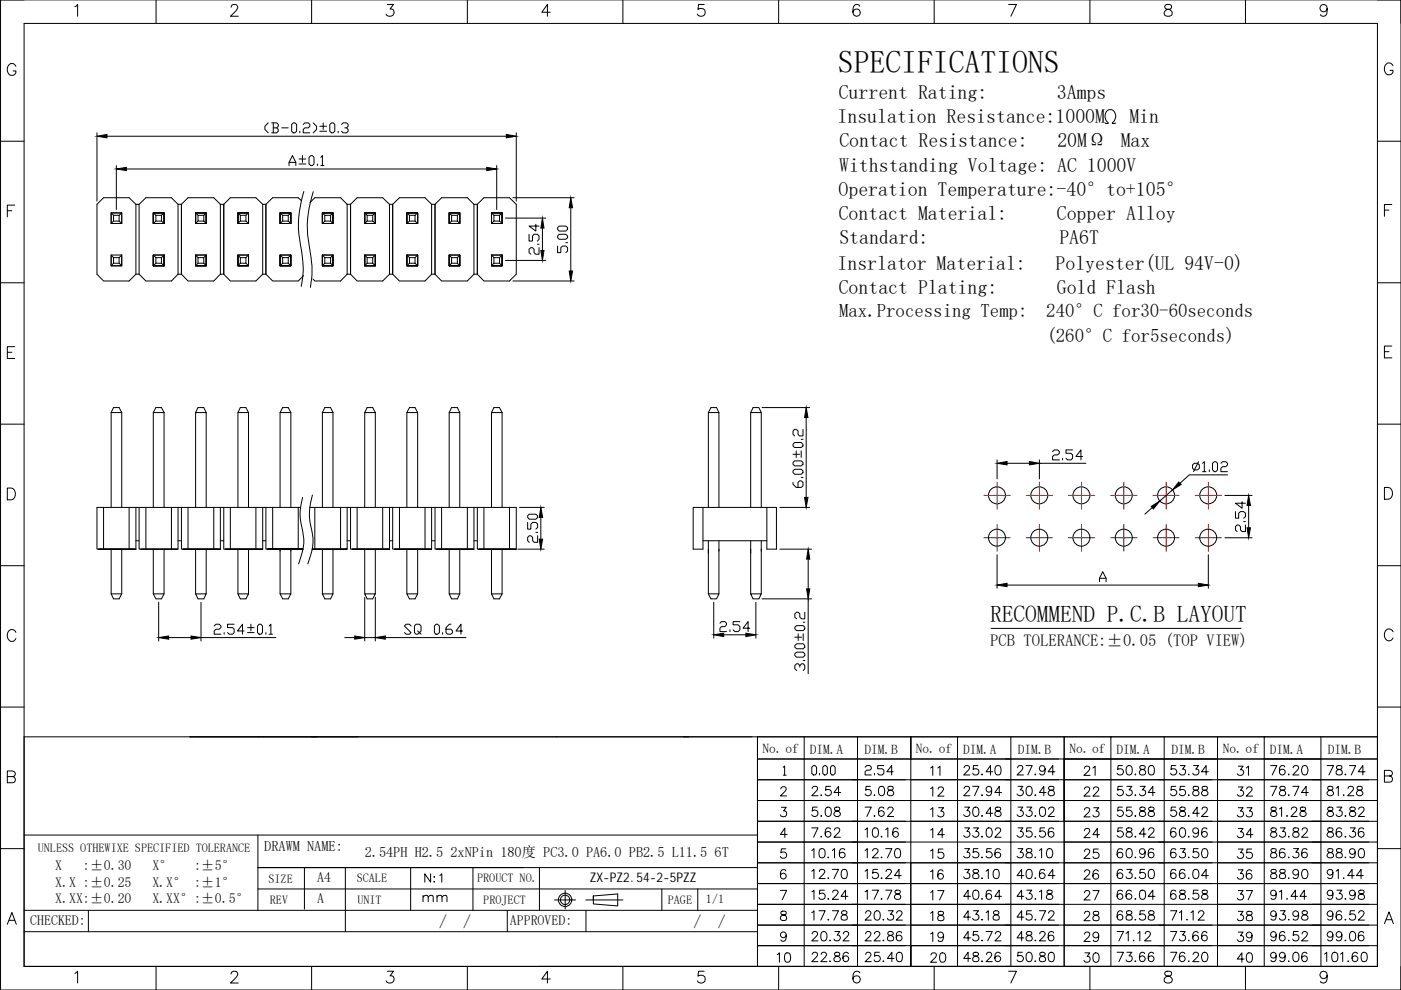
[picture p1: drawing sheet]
<svg xmlns="http://www.w3.org/2000/svg" width="297mm" height="210mm" viewBox="0 0 297 210" stroke-linecap="round" stroke-linejoin="round" font-family="sans-serif">
<g fill="none" stroke="#000" stroke-width=".21">
<path d="M20.6 28.2v14.4M22.7 28.9h84.6M24.7 35.1v9.3M26.8 35.8h76.4M56.9 26l-.7 .8v.6l.7 .8M57.6 26h1.1l.3 .4v.4l-.3 .3M57.9 27.1h.8l.3 .3v.4l-.3 .4h-1.1M57.9 26v2.2M59.7 27.1h1.4M61.3 35.1v-.7l.7-1.4 .7 1.4v.7M61.3 34.4h1.4M61.8 26.4l.4-.4h.3l.4 .4v1.4l-.4 .4h-.3l-.4-.4z"/>
<path d="M63.4 34.8h1.4M63.4 33.7h1.4M63.6 27.8v.4M64.1 33v1.4M64.3 26.4l.3-.4h.7l.4 .4v.4l-.4 .3h-.7l-.3 .3v.8h1.4M65.5 33.4l.4-.4h.3l.4 .4v1.4l-.4 .3h-.3l-.4-.3zM66.4 26l.7 .8v.6l-.7 .8M67.3 34.8v.3M67.8 27.8h1.4M67.8 26.8h1.4M68 33.4l.4-.4v2.1M68 35.1h.7"/>
<path d="M68.5 26v1.4M69.9 26.4l.4-.4h.3l.4 .4v1.4l-.4 .4h-.3l-.4-.4zM71.7 27.8v.4M72.4 26.4l.4-.4h.7l.3 .4v.4l-.3 .3h-.4M73.5 27.1l.3 .3v.4l-.3 .4h-.7l-.4-.4M105.3 35.1v9.3M109.5 28.2v14.4M107.2 46.2h8.5M107.2 55.2h8.5M108.7 41.9h13M108.7 59.6h13M112.2 49.7v1.4h.7v-1l.3-.4h.7l.4 .4v.6l-.4 .4"/>
<path d="M113.6 47.6v1.4l-1.4-1.1h2.1M113.9 51.8h.4M114.3 52.5v1.4h-.7l-.4-.3v-.8l-.3-.3h-.3l-.4 .3v.8l.4 .3M115 48.4v4.7M118.2 52.2v1.4h.7v-1.1l.4-.3h.7l.3 .3v.7l-.3 .4M118.2 48.3l.4-.4h1.4l.3 .4v.3l-.3 .4h-1.4l-.4-.4zM118.6 49.7h1.4l.3 .4v.3l-.3 .3h-1.4l-.4-.3v-.3zM120 51.4h.3M121 44v13.5M161.6 86.4h10M168.1 98.1l.4-.4h1.4l.4 .4v.3l-.4 .4h-1.4l-.4-.4zM168.1 96.3h1.4"/>
<path d="M168.5 99.5h1.4l.4 .3v.4l-.4 .4h-1.4l-.4-.4v-.4zM168.5 93.8h1.4l.4 .4v.3l-.4 .4h-1.4l-.4-.4v-.3zM168.8 95.6v1.4M169.9 95.6v1.4M169.9 93.1h.4M170.3 91v1.4h-.8l-.3-.3v-.7l-.4-.4h-.3l-.4 .4v.7l.4 .3M170.9 88.5v17M211.4 97.5v4M213.5 98.2h4.8M220.4 97.5v4M220.4 98.2h9.8M223.2 95.7l.3-.3h.7l.4 .3v.4l-.4 .3h-.7l-.3 .4v.7h1.4"/>
<path d="M225.3 97.2v.3M227.4 95.4h-1.4v.7h1.1l.3 .3v.8l-.3 .3h-.8l-.3-.3M229.5 96.8h-1.4l1.1-1.4v2.1M252.8 98.6l.4-.4h.7l.4 .4v.7l-.4 .3h-.7l-.4-.3zM254.1 97.9l-1 2.1M255 98.2l.3-.3v2.1M256.4 99.6v.4M257.1 98.2l.4-.3h.3l.3 .3v1.4l-.3 .4h-.3l-.4-.4zM258.9 98.2l.3-.3h.7l.4 .3v.4l-.4 .3h-.7l-.3 .4v.7h1.4M109.8 116.4h5.6M110.1 107.6h5.3M111.9 110.8v1.4h.7v-1.1l.3-.3h.7l.4 .3v.7l-.4 .4"/>
<path d="M112.2 109h1.4l.4 .4v.3l-.4 .4h-1.4l-.3-.4v-.3zM113.6 112.9h.4M114 113.6v1.4h-.7l-.4-.3v-.8l-.3-.3h-.4l-.3 .3v.8l.3 .3M114.7 109.7v4.6M165.3 107.6h6.3M165.3 116.4h6.8M168.1 102.3v.4l.7 .6h1.1l.4-.3v-.7l-.4-.3h-.4l-.3 .3v1M169.9 101.2h.4M171.4 118.5v6.4M211.4 117.6v7.1M244.3 107.6l-1.6 1.4M248.6 103.9l-2.7 2.3"/>
<path d="M255 100h.7M256.2 117.6v7.1M259.7 105h5.8M259.7 114h5.8M260.3 100.7h-8.1l-2 1.8M261.9 108.5v1.4h.7v-1.1l.4-.3h.7l.4 .3v.7l-.4 .4M263.3 106.4v1.4l-1.4-1.1h2.2M263.7 110.6h.4M264.1 111.3v1.4h-.8l-.3-.3v-.8l-.4-.3h-.3l-.4 .3v.8l.4 .3M264.7 107.2v4.7M33.6 127.7v8.2M35.8 135.2h4.7"/>
<path d="M42.6 127.7v8.2M42.6 135.2h15.9M45.4 132.7l.4-.4h.7l.3 .4v.4l-.3 .3h-.7l-.4 .4v.7h1.4M47.5 134.1v.4M49.6 132.3h-1.4v.8h1.1l.3 .3v.7l-.3 .4h-.7l-.4-.4M51.8 133.8h-1.4l1-1.5v2.2M52.5 134.1h1.4M52.5 133.1h1.4M53.2 132.3v1.5M54.9 132.3h.4l.4 .4v1.4l-.4 .4h-.4l-.3-.4v-1.4zM56.4 134.1v.4M57.1 132.7l.3-.4v2.2"/>
<path d="M57.1 134.5h.7M73.1 135.2h2.1M77.3 135.2h2.3M77.3 126.7v9.2M79.6 126.6v9.3M81.7 135.2h17.1M87.2 132.7l-.4-.4h-.7l-.3 .4 1.4 1.4-.4 .4h-.7l-.3-.4M88.5 133.8l.4 .3-.4 .4h-.3l-.3-.4v-1.4l.3-.4h.7l.4 .4v1.1l-.4 .3 .4 .4M92.4 132.3h.4l.4 .4v1.4l-.4 .4h-.4l-.3-.4v-1.4zM93.8 134.1v.4M95.6 132.3h-.3l-.7 .8v1l.3 .4h.7l.4-.4v-.3l-.4-.4h-1M98.1 133.8h-1.4l1-1.5v2.2"/>
<path d="M151.3 127.7v7.6M152.6 132.1l.4-.3h.7l.3 .3v.4l-.3 .4h-.7l-.4 .3v.7h1.4M153.4 134.6h4.7M154.8 133.5v.4M156.9 131.8h-1.5v.7h1.1l.4 .4v.6l-.4 .4h-.7l-.4-.4M159 133.2h-1.4l1-1.4v2.1M160.3 127.7v7.6M161.6 127h10.5M168.5 138.6l.4-.3h1.4l.3 .3v.4l-.3 .3h-1.4l-.4-.3zM168.5 136.9l.4-.4h1.4l.3 .4v.3l-.3 .4h-1.4l-.4-.4zM168.5 133l.4-.4h1.4l.3 .4v.3l-.3 .4h-1.4l-.4-.4zM168.5 135.1h1.5"/>
<path d="M169.2 134.4v1.4M170.3 134.4v1.4M170.3 131.9h.3M170.6 129.8v1.4h-.6l-.4-.3v-.8l-.4-.3h-.3l-.4 .3v.8l.4 .3M171.4 127v15.8M210.1 133.2h53M213.5 124.1h40.6M233.1 123.3v-.7l.7-1.4 .7 1.4v.7M233.1 122.6h1.4M169.6 141.4v-.3l-.4-.4h-.3l-.4 .4v.7l.4 .4M169.6 141.1l.4-.4h.3l.3 .4v.7l-.3 .4M170.3 140.1h.3"/>
</g>
<g fill="#000" stroke="#000" stroke-width=".21">
<path d="M20.6 28.9l2.1-.4v.7zM24.7 35.8l2.1-.3v.7zM103.2 35.5l2.1 .3-2.1 .4zM107.3 28.5l2.2 .4-2.2 .3zM115 46.2l.3 2.2h-.6zM114.7 53.1h.6l-.3 2.1zM121 41.9l.4 2.1h-.7zM120.7 57.5h.7l-.4 2.1zM170.9 86.4l.4 2.1h-.7zM211.4 98.2l2.1-.4v.8zM218.3 97.8l2.1 .4-2.1 .4zM114.7 107.6l.3 2.1h-.7z"/>
<path d="M114.3 114.3h.7l-.3 2.1zM170.6 105.5h.7l-.4 2.1zM171.4 116.4l.3 2.1h-.7zM244.1 107.4l1.8-1.2-1.4 1.7zM249.9 102.2l.5 .5-1.8 1.2zM264.7 105l.4 2.2h-.7zM264.4 111.9h.7l-.4 2.1zM33.6 135.2l2.2-.4v.7zM40.5 134.8l2.1 .4-2.1 .3zM75.2 134.8l2.1 .4-2.1 .3zM79.6 135.2l2.1-.4v.7zM151.3 134.6l2.1-.3v.7z"/>
<path d="M158.1 134.3l2.2 .3-2.2 .4zM171 124.9h.7l-.3 2.1zM211.4 124.1l2.1-.4v.7zM254.1 123.7l2.1 .4-2.1 .3z"/>
</g>
<g fill="none" stroke="#f00" stroke-width=".21">
<path d="M208.6 114h5.6M208.6 105h5.6M211.4 102.2v5.8M211.4 111.2v5.7M217.6 114h5.5M217.6 105h5.5M220.4 102.2v5.8M220.4 111.2v5.7M226.5 114h5.6M226.5 105h5.6M229.3 102.2v5.8M229.3 111.2v5.7"/>
<path d="M235.5 114h5.6M235.5 105h5.6M238.3 102.2v5.8M238.3 111.2v5.7M244.5 114h5.5M244.5 105h5.5M247.3 102.2v5.8M247.3 111.2v5.7M253.4 114h5.6M253.4 105h5.6M256.2 102.2v5.8M256.2 111.2v5.7"/>
</g>
<!-- layer: 0 -->
<g fill="none" stroke="#000" stroke-width=".21">
<path d="M.1 0h296.9v209.9h-296.9zM.1 0h5M33.1 0v5M66.1 0v5M99.1 0v5M132.1 0v5M165.1 0v5M198.1 0v5M231.1 0v5M264.1 0v5M292 0h5v5M3.4 14.1a.94 .94 0 0 0-1.1-.6 .94 .94 0 0 0-.7 .9 1.12 1.12 0 0 0 .2 1.2 1.12 1.12 0 0 0 1.2 .3l.4-.5v-.4h-.6"/>
<path d="M15.9 1.4l.6-.5v2.5M49 1.5l.1-.3a.8 .8 0 0 1 1.1-.1 .74 .74 0 0 1-.1 1.2l-1.2 1.1h1.6M82.1 .9h1.3l-.7 1a.8 .8 0 0 1 .9 .9 .8 .8 0 0 1-1.1 .6l-.5-.2-.1-.2M116.7 2.6h-1.8l1.2-1.7v2.5M149.3 .9h-1.2l-.1 1.1a.88 .88 0 0 1 1.3 0 .88 .88 0 0 1-.2 1.3 .88 .88 0 0 1-1.2-.3M182.3 1.3a.7 .7 0 0 0-1.1-.2 1.8 1.8 0 0 0 0 2.2 .78 .78 0 0 0 1.1-.4 .78 .78 0 0 0-.5-1 .78 .78 0 0 0-1 .7M213.9 .9h1.6l-1.2 2.5M247.1 1.1a.51 .51 0 0 0 .2 .8 .87 .87 0 0 1 1 .4 .87 .87 0 0 1 0 1 1.02 1.02 0 0 1-1.5-.3 .99 .99 0 0 1 1.3-1.1 .52 .52 0 0 0 .2-.8l-.4-.2zM281.4 1.8a.77 .77 0 0 1-1.1 .6 .77 .77 0 0 1-.2-1.2 .77 .77 0 0 1 1.2 .1 2.41 2.41 0 0 1-.3 2 .72 .72 0 0 1-1-.2M295.3 13.9a.94 .94 0 0 0-1-.6 .94 .94 0 0 0-.8 1 1.12 1.12 0 0 0 .3 1.2 1.12 1.12 0 0 0 1.2 .3l.3-.5v-.4h-.6M.1 29.9h5M234.3 26l.7 .2a1.78 1.78 0 0 1 .1-2.9 1.48 1.48 0 0 1 1.5 1.1 1.48 1.48 0 0 1-.8 1.6v.2l.7-.2"/>
<path d="M292 29.9h5M.1 60h5M1.6 44.7h.9M3.1 43.5h-1.5v2.5M23.6 45.1l.5 .5M23.6 56.4h2.2M23.6 45.1v2.3l.5-.5M23.6 45.1h2.2M24.1 55.8v-1.2h1.2v1.2M24.1 55.8h1.2M24.1 54.6l-.5-.5v2.3M24.1 55.8l-.5 .6"/>
<path d="M25.3 45.6l.5-.5v2.3M25.3 45.6h-1.2v1.3h1.2M25.3 46.9l.5 .5M25.3 45.6v1.3M25.8 54.1v2.3l-.5-.6M25.8 54.1h-2.2v2.3h2.2M25.8 45.1h-2.2v2.3h2.2M25.8 54.1l-.5 .5M25.8 45.1v2.3M25.8 54.1v2.3M28.8 43.3l-1.4-1.4h-5.4l-1.4 1.4v14.8l1.4 1.5h5.4l1.4-1.5M28.8 43.3h.7v14.8h-.7"/>
<path d="M28.8 43.3v14.8M29.5 58.1l1.4 1.5h5.5l1.3-1.5M29.5 43.3l1.4-1.4h5.5l1.3 1.4M32.5 45.1h2.3v2.3h-2.3zM32.5 47.4v-2.3h2.3v2.3M32.5 45.1v2.3M32.5 56.4h2.3M32.5 45.1h2.3M32.5 45.1l.5 .5M33 45.6v1.3h1.2v-1.3M33 54.6l-.5-.5v2.3M33 55.8l-.5 .6"/>
<path d="M33 45.6h1.2M33 46.9l-.5 .5M34.2 54.6h-1.2v1.2h1.2M34.2 45.6l.6-.5v2.3M34.2 54.6v1.2M34.2 46.9l.6 .5M34.8 54.1h-2.3v2.3h2.3M34.8 54.1v2.3l-.6-.6M34.8 54.1v2.3h-2.3M34.8 45.1h-2.3v2.3h2.3M34.8 45.1v2.3M34.8 54.1v2.3"/>
<path d="M34.8 54.1l-.6 .5M37.7 58.1v-14.8h.8v14.8M37.7 58.1h.8M38.5 58.1l1.4 1.5h5.4l1.4-1.5M41.5 54.1h2.2v2.3h-2.2zM41.5 45.1h2.2v2.3h-2.2zM41.5 54.1v2.3h2.2v-2.3M41.5 47.4v-2.3h2.2v2.3M41.5 56.4h2.2M41.5 54.1l.5 .5M41.5 45.1v2.3M41.5 54.1v2.3"/>
<path d="M41.5 45.1h2.2M41.5 45.1l.5 .5M42 55.8v-1.2h1.2v1.2M42 46.9l-.5 .5M42 55.8h1.2M42 55.8l-.5 .6M43.2 45.6l.5-.5v2.3M43.2 45.6h-1.2v1.3h1.2M43.2 46.9l.5 .5M43.2 45.6v1.3M43.7 54.1v2.3l-.5-.6M43.7 54.1h-2.2v2.3h2.2"/>
<path d="M43.7 45.1h-2.2v2.3h2.2M43.7 54.1l-.5 .5M43.7 45.1v2.3M43.7 54.1v2.3M46.7 43.3h.7v14.8h-.7M46.7 43.3l-1.4-1.4h-5.4l-1.4 1.4v14.8M46.7 43.3v14.8M50.4 54.1h2.3v2.3h-2.3zM50.4 45.1h2.3v2.3h-2.3zM50.4 54.1v2.3h2.3v-2.3M50.4 47.4v-2.3h2.3v2.3M50.4 56.4h2.3"/>
<path d="M50.4 54.1l.6 .5M50.4 45.1v2.3M50.4 54.1v2.3M50.4 45.1l.6 .5M50.4 45.1h2.3M51 55.8v-1.2h1.1v1.2M51 55.8h1.1M51 55.8l-.6 .6M51 46.9l-.6 .5M52.1 45.6l.6-.5v2.3M52.1 45.6h-1.1v1.3h1.1M52.1 46.9l.6 .5"/>
<path d="M52.1 45.6v1.3M52.7 54.1v2.3l-.6-.6M52.7 54.1h-2.3v2.3h2.3M52.7 45.1h-2.3v2.3h2.3M52.7 54.1l-.6 .5M52.7 45.1v2.3M52.7 54.1v2.3M55.7 43.3h.7v14.8h-.7M55.7 43.3l-1.4-1.4h-5.5l-1.4 1.4v14.8l1.4 1.5h5.5l1.4-1.5M55.7 43.3v14.8M59.4 54.1h2.3v2.3h-2.3zM59.4 45.1h2.3v2.3h-2.3z"/>
<path d="M59.4 54.1v2.3h2.3v-2.3M59.4 47.4v-2.3h2.3v2.3M59.4 56.4h2.3M59.4 54.1l.5 .5M59.4 45.1v2.3M59.4 54.1v2.3M59.4 45.1h2.3M59.4 45.1l.5 .5M59.9 55.8v-1.2h1.2v1.2M59.9 55.8h1.2M59.9 55.8l-.5 .6M59.9 46.9l-.5 .5"/>
<path d="M61.1 45.6l.6-.5v2.3M61.1 45.6h-1.2v1.3h1.2M61.1 46.9l.6 .5M61.1 45.6v1.3M61.7 54.1v2.3l-.6-.6M61.7 54.1h-2.3v2.3h2.3M61.7 45.1h-2.3v2.3h2.3M61.7 54.1l-.6 .5M61.7 45.1v2.3M61.7 54.1v2.3M63.9 42.5l-.7-.6h-5.4l-1.4 1.4v14.8l1.4 1.5h5.4l1.2-1.2M65.7 42.9l1-1h5.5l1.4 1.4"/>
<path d="M68.4 54.1h2.2v2.3h-2.2zM68.4 45.1h2.2v2.3h-2.2zM68.4 54.1v2.3h2.2v-2.3M68.4 47.4v-2.3h2.2v2.3M68.4 56.4h2.2M68.4 54.1l.5 .5M68.4 45.1v2.3M68.4 54.1v2.3M68.4 45.1h2.2M68.4 45.1l.5 .5M68.9 55.8v-1.2h1.2v1.2M68.9 55.8h1.2"/>
<path d="M68.9 46.9l-.5 .5M68.9 55.8l-.5 .6M70.1 45.6l.5-.5v2.3M70.1 45.6h-1.2v1.3h1.2M70.1 46.9l.5 .5M70.1 45.6v1.3M70.6 54.1v2.3l-.5-.6M70.6 54.1h-2.2v2.3h2.2M70.6 45.1h-2.2v2.3h2.2M70.6 54.1l-.5 .5M70.6 45.1v2.3M70.6 54.1v2.3"/>
<path d="M73.6 43.3h.7v14.8h-.7M73.6 58.1l-1.4 1.5h-5.5l-.3-.4M73.6 43.3v14.8M77.3 54.1h2.3v2.3h-2.3zM77.3 45.1h2.3v2.3h-2.3zM77.3 54.1v2.3h2.3v-2.3M77.3 47.4v-2.3h2.3v2.3M77.3 56.4h2.3M77.3 54.1l.5 .5M77.3 45.1v2.3M77.3 54.1v2.3M77.3 45.1l.5 .5"/>
<path d="M77.3 45.1h2.3M77.8 55.8v-1.2h1.2v1.2M77.8 55.8h1.2M77.8 55.8l-.5 .6M77.8 46.9l-.5 .5M79 45.6l.6-.5v2.3M79 45.6h-1.2v1.3h1.2M79 46.9l.6 .5M79 45.6v1.3M79.6 54.1v2.3l-.6-.6M79.6 54.1h-2.3v2.3h2.3M79.6 45.1h-2.3v2.3h2.3"/>
<path d="M79.6 54.1l-.6 .5M79.6 45.1v2.3M79.6 54.1v2.3M82.6 43.3h.7v14.8h-.7M82.6 43.3l-1.5-1.4h-5.4l-1.4 1.4v14.8l1.4 1.5h5.4l1.5-1.5M82.6 43.3v14.8M86.3 54.1h2.2v2.3h-2.2zM86.3 45.1h2.2v2.3h-2.2zM86.3 54.1v2.3h2.2v-2.3M86.3 47.4v-2.3h2.2v2.3M86.3 56.4h2.2M86.3 54.1l.5 .5"/>
<path d="M86.3 45.1v2.3M86.3 54.1v2.3M86.3 45.1h2.2M86.3 45.1l.5 .5M86.8 55.8v-1.2h1.2v1.2M86.8 55.8h1.2M86.8 55.8l-.5 .6M86.8 46.9l-.5 .5M88 45.6l.5-.5v2.3M88 45.6h-1.2v1.3h1.2M88 46.9l.5 .5M88 45.6v1.3"/>
<path d="M88.5 54.1v2.3l-.5-.6M88.5 54.1h-2.2v2.3h2.2M88.5 45.1h-2.2v2.3h2.2M88.5 54.1l-.5 .5M88.5 45.1v2.3M88.5 54.1v2.3M91.5 43.3h.7v14.8h-.7M91.5 43.3l-1.4-1.4h-5.4l-1.4 1.4v14.8l1.4 1.5h5.4l1.4-1.5M91.5 43.3v14.8M95.2 54.1h2.3v2.3h-2.3zM95.2 45.1h2.3v2.3h-2.3zM95.2 54.1v2.3h2.3v-2.3"/>
<path d="M95.2 47.4v-2.3h2.3v2.3M95.2 56.4h2.3M95.2 54.1l.5 .5M95.2 45.1v2.3M95.2 54.1v2.3M95.2 45.1h2.3M95.2 45.1l.5 .5M95.7 55.8v-1.2h1.3v1.2M95.7 55.8h1.3M95.7 46.9l-.5 .5M95.7 55.8l-.5 .6M97 45.6l.5-.5v2.3"/>
<path d="M97 45.6h-1.3v1.3h1.3M97 46.9l.5 .5M97 45.6v1.3M97.5 54.1v2.3l-.5-.6M97.5 54.1h-2.3v2.3h2.3M97.5 45.1h-2.3v2.3h2.3M97.5 54.1l-.5 .5M97.5 45.1v2.3M97.5 54.1v2.3M100.5 43.3h.7v14.8h-.7M100.5 43.3l-1.4-1.4h-5.5l-1.4 1.4v14.8l1.4 1.5h5.5l1.4-1.5M100.5 43.3v14.8"/>
<path d="M102.6 41.9h5.4l1.5 1.4v14.8l-1.5 1.5h-5.4l-1.4-1.5v-14.8zM104.2 54.1h2.3v2.3h-2.3zM104.2 45.1h2.3v2.3h-2.3zM104.2 54.1v2.3h2.3v-2.3M104.2 47.4v-2.3h2.3v2.3M104.2 56.4h2.3M104.2 54.1l.5 .5M104.2 45.1v2.3M104.2 54.1v2.3M104.2 45.1l.5 .5M104.2 45.1h2.3M104.7 55.8v-1.2h1.2v1.2"/>
<path d="M104.7 55.8h1.2M104.7 55.8l-.5 .6M104.7 46.9l-.5 .5M105.9 45.6l.6-.5v2.3M105.9 45.6h-1.2v1.3h1.2M105.9 46.9l.6 .5M105.9 45.6v1.3M106.5 54.1v2.3l-.6-.6M106.5 54.1h-2.3v2.3h2.3M106.5 45.1h-2.3v2.3h2.3M106.5 54.1l-.6 .5M106.5 45.1v2.3"/>
<path d="M106.5 54.1v2.3M292 60h5M293.5 44.5h1M295.1 43.4h-1.6v2.5M1.6 74.7h.9M3.1 73.5h-1.5v2.5h1.5M293.5 74.6h1M295.1 73.4h-1.6v2.5h1.6M.1 89.9h5M23.6 87.5v20.1M24.1 86.4h1.2l.5 1.1h-2.2zM25.8 87.5v20.1"/>
<path d="M32.5 87.5l.5-1.1h1.2l.6 1.1M34.8 87.5h-2.3v20.1M34.8 87.5v20.1M41.5 87.5v20.1M42 86.4h1.2l.5 1.1h-2.2zM43.7 87.5v20.1M50.4 87.5v20.1M51 86.4h1.1l.6 1.1h-2.3zM52.7 87.5v20.1M59.4 87.5v20.1M59.9 86.4h1.2l.6 1.1h-2.3zM61.7 87.5v20.1"/>
<path d="M68.4 87.5v20.1M68.9 86.4h1.2l.5 1.1h-2.2zM70.6 87.5v20.1M77.3 87.5v20.1M77.8 86.4h1.2l.6 1.1h-2.3zM79.6 87.5v20.1M86.3 87.5v20.1M86.8 86.4h1.2l.5 1.1h-2.2zM88.5 87.5v20.1M95.2 87.5v20.1M95.7 86.4h1.3l.5 1.1h-2.3zM97.5 87.5v20.1"/>
<path d="M104.2 87.5v20.1M104.7 86.4h1.2l.6 1.1h-2.3zM106.5 87.5v20.1M150.2 87.5v20.1M150.7 86.4h1.2l.5 1.1h-2.2zM152.4 87.5v20.1M159.2 87.5v20.1M159.7 86.4h1.2l.5 1.1h-2.2zM161.4 87.5v20.1M292 89.9h5M.1 119.9h5M1.6 103.5h.8a1.33 1.33 0 0 1 .9 1.2 1.33 1.33 0 0 1-.9 1.3h-.8z"/>
<path d="M22 107.6v8.8M23.6 116.4v9.5M25.8 116.4v9.5M27.4 107.6v8.8M28.8 107.6v8.8M28.8 114.7h.7M29.5 107.6v8.8h8.2M30.9 107.6v8.8M32.5 116.4v9.5M34.8 116.4v9.5M36.4 107.6v8.8M37.7 107.6v8.8h-7.8h7.5"/>
<path d="M37.7 114.7h.8M38.5 107.6v8.8h8.2h-7.9h7.6M39.9 107.6v8.8M41.5 116.4v9.5M43.7 116.4v9.5M45.3 107.6v8.8M46.7 107.6v8.8M46.7 114.7h.7M47.4 107.6v8.8h8.3h-7.9h7.5M48.8 107.6v8.8M50.4 116.4v9.5M52.7 116.4v9.5"/>
<path d="M54.3 107.6v8.8M55.7 107.6v8.8M55.7 114.7h.7M56.4 107.6v8.8h7.8M57.8 107.6v8.8M59.4 116.4v9.5M61.7 116.4v9.5M63.2 107.6v8.8M63.7 107.6h-43.1v8.8h8.2h-7.9h7.5M65.7 107.6h43.8v8.8M66.2 116.4h7.1M66.7 107.6v8.8"/>
<path d="M68.4 116.4v9.5M70.6 116.4v9.5M72.2 107.6v8.8M73.6 107.6v8.8h-7.4h7.4M73.6 114.7h.7M74.3 107.6v8.8h8.3h-7.9h7.5M75.7 107.6v8.8M77.3 116.4v9.5M79.6 116.4v9.5M81.1 107.6v8.8M82.6 107.6v8.8M82.6 114.7h.7"/>
<path d="M83.3 107.6v8.8h8.2h-7.9h7.6M84.7 107.6v8.8M86.3 116.4v9.5M88.5 116.4v9.5M90.1 107.6v8.8M91.5 107.6v8.8M91.5 114.7h.7M92.2 107.6v8.8h8.3h-7.9h7.5M93.6 107.6v8.8M95.2 116.4v9.5M97.5 116.4v9.5M99.1 107.6v8.8"/>
<path d="M100.5 107.6v8.8M100.5 114.7h.7M101.2 107.6v8.8h8.3h-8h7.6M102.6 107.6v8.8M104.2 116.4v9.5M106.5 116.4v9.5M108 107.6v8.8M149 107.6v8.8h-2v-8.8h17.6v8.8h-2v-8.8M149 114.7h13.6M150.2 116.4v9.5l.5 1.1h1.2l.5-1.1h-2.2M150.2 114.7v2.6M152.4 114.7v11.2"/>
<path d="M159.2 114.7v11.2M161.4 114.7v11.2M292 119.9h5M293.5 103.3h.9a1.33 1.33 0 0 1 .8 1.3 1.33 1.33 0 0 1-.8 1.2h-.9zM3.4 134.1a.94 .94 0 0 0-1.1-.6 .94 .94 0 0 0-.7 .9 1.12 1.12 0 0 0 .2 1.2 1.12 1.12 0 0 0 1.2 .3l.4-.5M23.6 125.9h2.2l-.5 1.1h-1.2zM32.5 125.9h2.3l-.6 1.1h-1.2zM41.5 125.9h2.2l-.5 1.1h-1.2zM50.4 125.9h2.3l-.6 1.1h-1.1zM59.4 125.9h2.3l-.6 1.1h-1.2zM68.4 125.9h2.2l-.5 1.1h-1.2zM77.3 125.9h2.3l-.6 1.1h-1.2z"/>
<path d="M86.3 125.9h2.2l-.5 1.1h-1.2zM95.2 125.9h2.3l-.5 1.1h-1.3zM104.2 125.9h2.3l-.6 1.1h-1.2zM159.2 125.9h2.2l-.5 1.1h-1.2zM295.3 134a.94 .94 0 0 0-1-.6 .94 .94 0 0 0-.8 .9 1.12 1.12 0 0 0 .3 1.2 1.12 1.12 0 0 0 1.2 .2l.3-.4M.1 149.9h5M118 156.2h28M160.6 156.2h32.5M160.6 156.2v4.7h9.9M160.6 156.2v48.7M170.5 156.2v13.5h-9.9v-8.8h97.5v-4.7M181.8 156.2v4.7h11.3"/>
<path d="M193.1 156.2h32.5M193.1 156.2v4.7M203 156.2v4.7M214.3 156.2v4.7M225.6 156.2h-220.5v48.7h286.9v-199.9h-286.9v199.9h283.7M225.6 156.2v9.1h9.9M225.6 156.2h32.5M235.5 156.2v4.7h-9.9v-4.7h32.5M246.8 156.2v4.7h45.2M258.1 156.2h33.9h-33.9v4.7h9.9v-4.7M280.1 156.2v4.7h-12.1M292 149.9h5"/>
<path d="M.1 179.9h5M1.6 164.6h1.4a.58 .58 0 0 0 0-1l-1.4-.1v2.5h1.1a.66 .66 0 0 0 .6-.7 .66 .66 0 0 0-.6-.7M5.1 177.1h155.5M54.7 177.1v15.9M165.6 167.3l.3-.5 .6 .1 .2 .2-.3 .7-.9 1h1.3M165.7 171.2h1l-.6 .7a.66 .66 0 0 1 .6 .9 .66 .66 0 0 1-1 .3l-.2-.3M166.1 162.7l.3-.3v2M166.1 164.4h.6M166.6 180h-.9l-.1 .8a.7 .7 0 0 1 1 0 .7 .7 0 0 1-.1 1 .7 .7 0 0 1-1-.2M166.9 176.9h-1.4l.9-1.3v2M181.8 165.3h-21.2h131.4M181.8 160.9v8.8"/>
<path d="M181.8 174.1v4.4M183.4 175.9l.5-.4v2M185.2 175.6a.64 .64 0 0 1 1 .3 1.35 1.35 0 0 1-.5 1.6h-.2a1.29 1.29 0 0 1-.3-1.9zM186.9 177.3l-.1 .1 .1 .1 .1-.1M187.8 175.9l.4-.4v2M190.4 175.8a.57 .57 0 0 0-.5-.3 .57 .57 0 0 0-.5 .4 1.11 1.11 0 0 0 .5 1.6 .63 .63 0 0 0 .6-.6 .63 .63 0 0 0-.6-.6 .63 .63 0 0 0-.6 .5M193.1 160.9v8.8h9.9M193.1 169.7v4.4h9.9M193.1 174.1v8.8M225.6 165.3v4.4h9.9M225.6 169.7v4.4h9.9M268 160.9h24z"/>
<path d="M292 169.7h-131.4v4.4h9.9M292 174.1h-131.4v4.4h9.9M292 178.5h-131.4v4.4h9.9M292 179.9h5M293.5 164.5l1.5-.1a.58 .58 0 0 0 0-.9l-1.5-.2v2.5h1.1a.66 .66 0 0 0 .6-.6 .66 .66 0 0 0-.6-.7M1.6 196l.9-2.5 1 2.5M1.9 195.1h1.2M5.1 197.5h155.5M5.1 193h155.5M18.7 193v4.5M54.7 188.5h105.9M64.5 184v8.8"/>
<path d="M73.2 184v13.5M87.1 184v9M100.3 184v9M107.6 193v4.5M110.9 184h-56.2h105.9M114.4 184v9M117.6 190.8h4.4M119.8 188.8v3.9M124.2 190.8h7.9M124.2 193v4.5M125.8 190l5.2-.5v2.6l-5.2-.4v-1.7v.8M140.3 188.5v4.5"/>
<path d="M147.9 188.5v4.5M160.6 187.3h131.4M165.5 188.8h1.3l-1 2M165.7 193.3l-.1 .3 .2 .3a.72 .72 0 0 1 .8 .3 .72 .72 0 0 1 0 .9 .82 .82 0 0 1-1.1-.3 .97 .97 0 0 1 1.1-.9l.1-.4a.73 .73 0 0 0-1-.2zM166.6 184.7a.59 .59 0 0 0-.8-.2 1.18 1.18 0 0 0 .3 1.9 .62 .62 0 0 0 .6-.6 .62 .62 0 0 0-.6-.7 .62 .62 0 0 0-.6 .6M166.7 198.3a.62 .62 0 0 1-.9 .5 .62 .62 0 0 1-.2-1 .62 .62 0 0 1 1 .1 1.4 1.4 0 0 1-.5 1.7l-.4-.1-.1-.2M170.5 191.7v4.4h-9.9h131.4M170.5 196.1v4.4h-9.9h131.4M203 182.9h-9.9v4.4M203 187.3h-9.9v4.4M203 191.7h-9.9v4.4M203 196.1h-9.9v8.8h9.9"/>
<path d="M204.5 184.3h1.1l-.6 .8a.66 .66 0 0 1 .6 .9 .66 .66 0 0 1-1.1 .2l-.2-.3M206.4 184.4a.38 .38 0 0 0 .2 .7 .87 .87 0 0 1 .9 .8 .66 .66 0 0 1-.8 .4 .66 .66 0 0 1-.4-.9l1-.4 .2-.4a.82 .82 0 0 0-1.1-.2zM209.1 184.7l.4-.4v2M210.8 184.4a.64 .64 0 0 1 1 .3 .99 .99 0 0 1-.7 1.6 1.03 1.03 0 0 1-.5-1.6zM236.8 197.5h1.4l-1 2M238.7 197.9l.5-.4v2M240.4 199.3l-.1 .1h.1M241.2 197.9l.5-.4v2M242.8 198v-.1a.58 .58 0 0 1 .6-.4 .58 .58 0 0 1 .5 .4l-.2 .7-1 .9h1.3M292 182.9h-131.4v4.4h9.9v4.4h-9.9h131.4M293.5 195.8l1-2.4 .9 2.4M293.9 195h1.2"/>
<path d="M15.9 206.4l.6-.5v2.5M33.1 204.9v5M49 206.5l.1-.3a.8 .8 0 0 1 1.1-.1 .74 .74 0 0 1-.1 1.1l-1.2 1.2h1.6M66.1 204.9v5M82.1 205.9h1.3l-.7 1a.8 .8 0 0 1 .9 .9 .8 .8 0 0 1-1.1 .6l-.4-.1-.2-.3M99.1 204.9v5M116.7 207.6h-1.8l1.2-1.7v2.5M132.1 204.9v5M149.3 205.9h-1.2l-.1 1.1a.88 .88 0 0 1 1.3 0 .88 .88 0 0 1-.2 1.3 .88 .88 0 0 1-1.2-.3M165.1 204.9v5M182.3 206.3a.73 .73 0 0 0-.7-.4 .73 .73 0 0 0-.6 .5 1.72 1.72 0 0 0 .2 1.9 .78 .78 0 0 0 1.1-.4 .78 .78 0 0 0-.5-1 .78 .78 0 0 0-1 .7M198.1 204.9v5"/>
<path d="M203 200.5h-9.9v4.4M213.9 205.9h1.6l-1.2 2.5M231.1 204.9v5M247.1 206.1a.51 .51 0 0 0 .2 .8 .87 .87 0 0 1 1 .3 .87 .87 0 0 1 0 1.1 1.02 1.02 0 0 1-1.5-.3 .99 .99 0 0 1 1.3-1.1 .52 .52 0 0 0 .2-.8l-.4-.2zM264.1 204.9v5M281.4 206.8a.77 .77 0 0 1-1.1 .5 .77 .77 0 0 1-.2-1.2 .77 .77 0 0 1 1.2 .2 2.48 2.48 0 0 1-.3 2 .72 .72 0 0 1-1-.2M297 204.9v5"/>
<circle cx="211.4" cy="114" r="1.8"/>
<circle cx="211.4" cy="105" r="1.8"/>
<circle cx="220.4" cy="105" r="1.8"/>
<circle cx="220.4" cy="114" r="1.8"/>
<circle cx="229.3" cy="105" r="1.8"/>
<circle cx="229.3" cy="114" r="1.8"/>
<circle cx="238.3" cy="114" r="1.8"/>
<circle cx="238.3" cy="105" r="1.8"/>
<circle cx="247.2" cy="105" r="1.8"/>
<circle cx="247.2" cy="114" r="1.8"/>
<circle cx="256.2" cy="114" r="1.8"/>
<circle cx="256.2" cy="105" r="1.8"/>
<circle cx="119.8" cy="190.8" r="1.42"/>
<circle cx="119.8" cy="190.8" r=".99"/>
</g>
<!-- layer: tl -->
<path d="M64.4 40.6a22.6 22.6 0 0 0-.5 12.5 17.8 17.8 0 0 1 0 7.6M66.4 40.7a22.3 22.3 0 0 0-.8 11.4l.6 4.3v1.8l-.4 2.7M64.2 105.5l-.4 1.7a10.7 10.7 0 0 0 .4 5.3l.2 2.7-.3 1.7-.8 2.7M66.2 105a13.6 13.6 0 0 0 0 8.2l.2 1.8a14.3 14.3 0 0 1-1.1 4.6" fill="none" stroke="#000" stroke-width=".21"/>
<path d="M203 204.9h89" fill="none" stroke="#000" stroke-width=".21"/>
<text font-size="6.7" x="177.7" y="15.4">SPECIFICATIONS</text>
<g font-size="5.3">
<text x="171.1" y="170">2.54</text>
<text x="182.4" y="170">5.08</text>
<text x="196.5" y="170">12</text>
<text x="203.6" y="170">27.94</text>
<text x="214.8" y="170">30.48</text>
<text x="229" y="170">22</text>
<text x="236" y="170">53.34</text>
<text x="247.3" y="170">55.88</text>
<text x="261.4" y="170">32</text>
<text x="268.5" y="170">78.74</text>
<text x="280.5" y="170">81.28</text>
<text x="171.1" y="178.9">7.62</text>
<text x="196.5" y="178.9">14</text>
<text x="203.6" y="178.9">33.02</text>
<text x="214.8" y="178.9">35.56</text>
<text x="229" y="178.9">24</text>
<text x="236" y="178.9">58.42</text>
<text x="247.3" y="178.9">60.96</text>
<text x="261.4" y="178.9">34</text>
<text x="268.5" y="178.9">83.82</text>
<text x="280.5" y="178.9">86.36</text>
<text x="171.1" y="187.7">12.70</text>
<text x="171.1" y="191.9">15.24</text>
<text x="182.4" y="187.7">15.24</text>
<text x="182.4" y="191.9">17.78</text>
<text x="196.5" y="187.7">16</text>
<text x="203.6" y="191.9">40.64</text>
<text x="214.8" y="187.7">40.64</text>
<text x="214.8" y="191.9">43.18</text>
<text x="229" y="187.7">26</text>
<text x="236" y="187.7">63.50</text>
<text x="236" y="191.9">66.04</text>
<text x="247.3" y="187.7">66.04</text>
<text x="247.3" y="191.9">68.58</text>
<text x="261.4" y="187.7">36</text>
<text x="268.5" y="187.7">88.90</text>
<text x="268.5" y="191.9">91.44</text>
<text x="280.5" y="187.7">91.44</text>
<text x="280.5" y="191.9">93.98</text>
<text x="196.5" y="196.5">18</text>
<text x="229" y="196.5">28</text>
<text x="261.4" y="196.5">38</text>
<text x="171.1" y="200.7">20.32</text>
<text x="182.4" y="200.7">22.86</text>
<text x="203.6" y="200.7">45.72</text>
<text x="214.8" y="200.7">48.26</text>
<text x="247.3" y="200.7">73.66</text>
<text x="268.5" y="200.7">96.52</text>
<text x="280.5" y="200.7">99.06</text>
<text x="164" y="205.3">10</text>
<text x="196.5" y="205.3">20</text>
<text x="229" y="205.3">30</text>
<text x="261.4" y="205.3">40</text>
</g>
<text font-size="5" x="209.9" y="131.8">RECOMMEND P.C.B LAYOUT</text>
<g font-size="4.9">
<text x="171.1" y="165.5">0.00</text>
<text x="182.4" y="165.5">2.54</text>
<text x="196.5" y="165.5">11</text>
<text x="203.6" y="165.5">25.40</text>
<text x="214.8" y="165.5">27.94</text>
<text x="229" y="165.5">21</text>
<text x="236" y="165.5">50.80</text>
<text x="247.3" y="165.5">53.34</text>
<text x="261.4" y="165.5">31</text>
<text x="268.5" y="165.5">76.20</text>
<text x="280.5" y="165.5">78.74</text>
<text x="171.1" y="174.3">5.08</text>
<text x="182.4" y="174.3">7.62</text>
<text x="196.5" y="174.3">13</text>
<text x="203.6" y="174.3">30.48</text>
<text x="214.8" y="174.3">33.02</text>
<text x="229" y="174.3">23</text>
<text x="236" y="174.3">55.88</text>
<text x="247.3" y="174.3">58.42</text>
<text x="261.4" y="174.3">33</text>
<text x="268.5" y="174.3">81.28</text>
<text x="280.5" y="174.3">83.82</text>
<text x="171.1" y="183.1">10.16</text>
<text x="182.4" y="183.1">12.70</text>
<text x="196.5" y="183.1">15</text>
<text x="203.6" y="183.1">35.56</text>
<text x="214.8" y="183.1">38.10</text>
<text x="229" y="183.1">25</text>
<text x="236" y="183.1">60.96</text>
<text x="247.3" y="183.1">63.50</text>
<text x="261.4" y="183.1">35</text>
<text x="268.5" y="183.1">86.36</text>
<text x="280.5" y="183.1">88.90</text>
<text x="89.3" y="188.4">N:1</text>
<text x="196.5" y="191.9">17</text>
<text x="229" y="191.9">27</text>
<text x="261.4" y="191.9">37</text>
<text x="171.1" y="196.1">17.78</text>
<text x="182.4" y="196.1">20.32</text>
<text x="203.6" y="196.1">43.18</text>
<text x="214.8" y="196.1">45.72</text>
<text x="236" y="196.1">68.58</text>
<text x="247.3" y="196.1">71.12</text>
<text x="268.5" y="196.1">93.98</text>
<text x="280.5" y="196.1">96.52</text>
<text x="196.5" y="200.7">19</text>
<text x="229" y="200.7">29</text>
<text x="261.4" y="200.7">39</text>
<text x="171.1" y="205">22.86</text>
<text x="182.4" y="205">25.40</text>
<text x="203.6" y="205">48.26</text>
<text x="214.8" y="205">50.80</text>
<text x="236" y="205">73.66</text>
<text x="247.3" y="205">76.20</text>
<text x="268.5" y="205">99.06</text>
<text x="280.1" y="205">101.60</text>
</g>
<g font-size="4.2">
<text x="177.8" y="21.1">Current Rating:</text>
<text x="224.1" y="21.1">3Amps</text>
<text x="177.6" y="26.2">Insulation Resistance:1000M</text>
<text x="239.5" y="26.2">Min</text>
<text x="178" y="31.3">Contact Resistance:</text>
<text x="224.2" y="31.3">20MΩ Max</text>
<text x="177.8" y="41.5">Operation Temperature:-40°to+105°</text>
<text x="177.9" y="36.4">Withstanding Voltage: AC 1000V</text>
<text x="177.8" y="46.6">Contact Material:</text>
<text x="224.1" y="46.6">Copper Alloy</text>
<text x="178" y="51.7">Standard:</text>
<text x="224.6" y="51.7">PA6T</text>
<text x="177.6" y="57.2">Insrlator Material:</text>
<text x="223.8" y="57.2">Polyester(UL 94V-0)</text>
<text x="177.8" y="62.3">Contact Plating:</text>
<text x="224.1" y="62.3">Gold Flash</text>
</g>
<g font-size="4">
<text x="177.9" y="67.3">Max.Processing Temp:</text>
<text x="221.8" y="67.3">240°C for30-60seconds</text>
<text x="221.9" y="72.6">(260°C for5seconds)</text>
<text x="88.9" y="192.3">mm</text>
</g>
<text font-size="3.5" x="210" y="137">PCB TOLERANCE:±0.05 (TOP VIEW)</text>
<g font-size="3.4">
<text x="93.1" y="196.5">/</text>
<text x="98.2" y="196.5">/</text>
<text x="147.1" y="196.5">/</text>
<text x="152.2" y="196.5">/</text>
</g>
<g font-size="3">
<text x="56" y="180.4">DRAWM NAME:</text>
<text x="77.3" y="181.7">2.54PH H2.5 2xNPin 180度 PC3.0 PA6.0 PB2.5 L11.5 6T</text>
</g>
<g font-size="2.9">
<text x="11.7" y="184.4">X</text>
<text x="17.6" y="184.4">:±0.30</text>
<text x="32.3" y="184.4">X°</text>
<text x="41.1" y="184.4">:±5°</text>
<text x="11.7" y="188">X.X :±0.25</text>
<text x="11.7" y="191.5">X.XX:±0.20</text>
<text x="32.3" y="188">X.X° :±1°</text>
<text x="32.3" y="191.5">X.XX°:±0.5°</text>
<text x="67.3" y="191.4">A</text>
<text x="67.3" y="187.1">A4</text>
<text x="6.4" y="196.1">CHECKED:</text>
<text x="108.1" y="196.1">APPROVED:</text>
</g>
<g font-size="2.8">
<text x="161.7" y="159.6">No. of</text>
<text x="171.7" y="159.8">DIM.A</text>
<text x="183.3" y="159.9">DIM.B</text>
<text x="194.2" y="159.6">No. of</text>
<text x="204.2" y="159.8">DIM.A</text>
<text x="215.8" y="159.9">DIM.B</text>
<text x="226.7" y="159.6">No. of</text>
<text x="236.7" y="159.8">DIM.A</text>
<text x="248.4" y="159.9">DIM.B</text>
<text x="259.2" y="159.6">No. of</text>
<text x="269.2" y="159.8">DIM.A</text>
<text x="281.5" y="159.9">DIM.B</text>
<text x="125.1" y="187.1">ZX-PZ2.54-2-5PZZ</text>
</g>
<g font-size="2.6">
<text x="8" y="180.6">UNLESS OTHEWIXE SPECIFIED TOLERANCE</text>
<text x="56.9" y="187.2">SIZE</text>
<text x="57.2" y="191.7">REV</text>
<text x="75.6" y="187">SCALE</text>
<text x="75.8" y="191.6">UNIT</text>
<text x="101.2" y="187.1">PROUCT NO.</text>
<text x="102.5" y="191.6">PROJECT</text>
<text x="141.6" y="191.6">PAGE</text>
<text x="149.7" y="191.4">1/1</text>
</g>
</svg>
